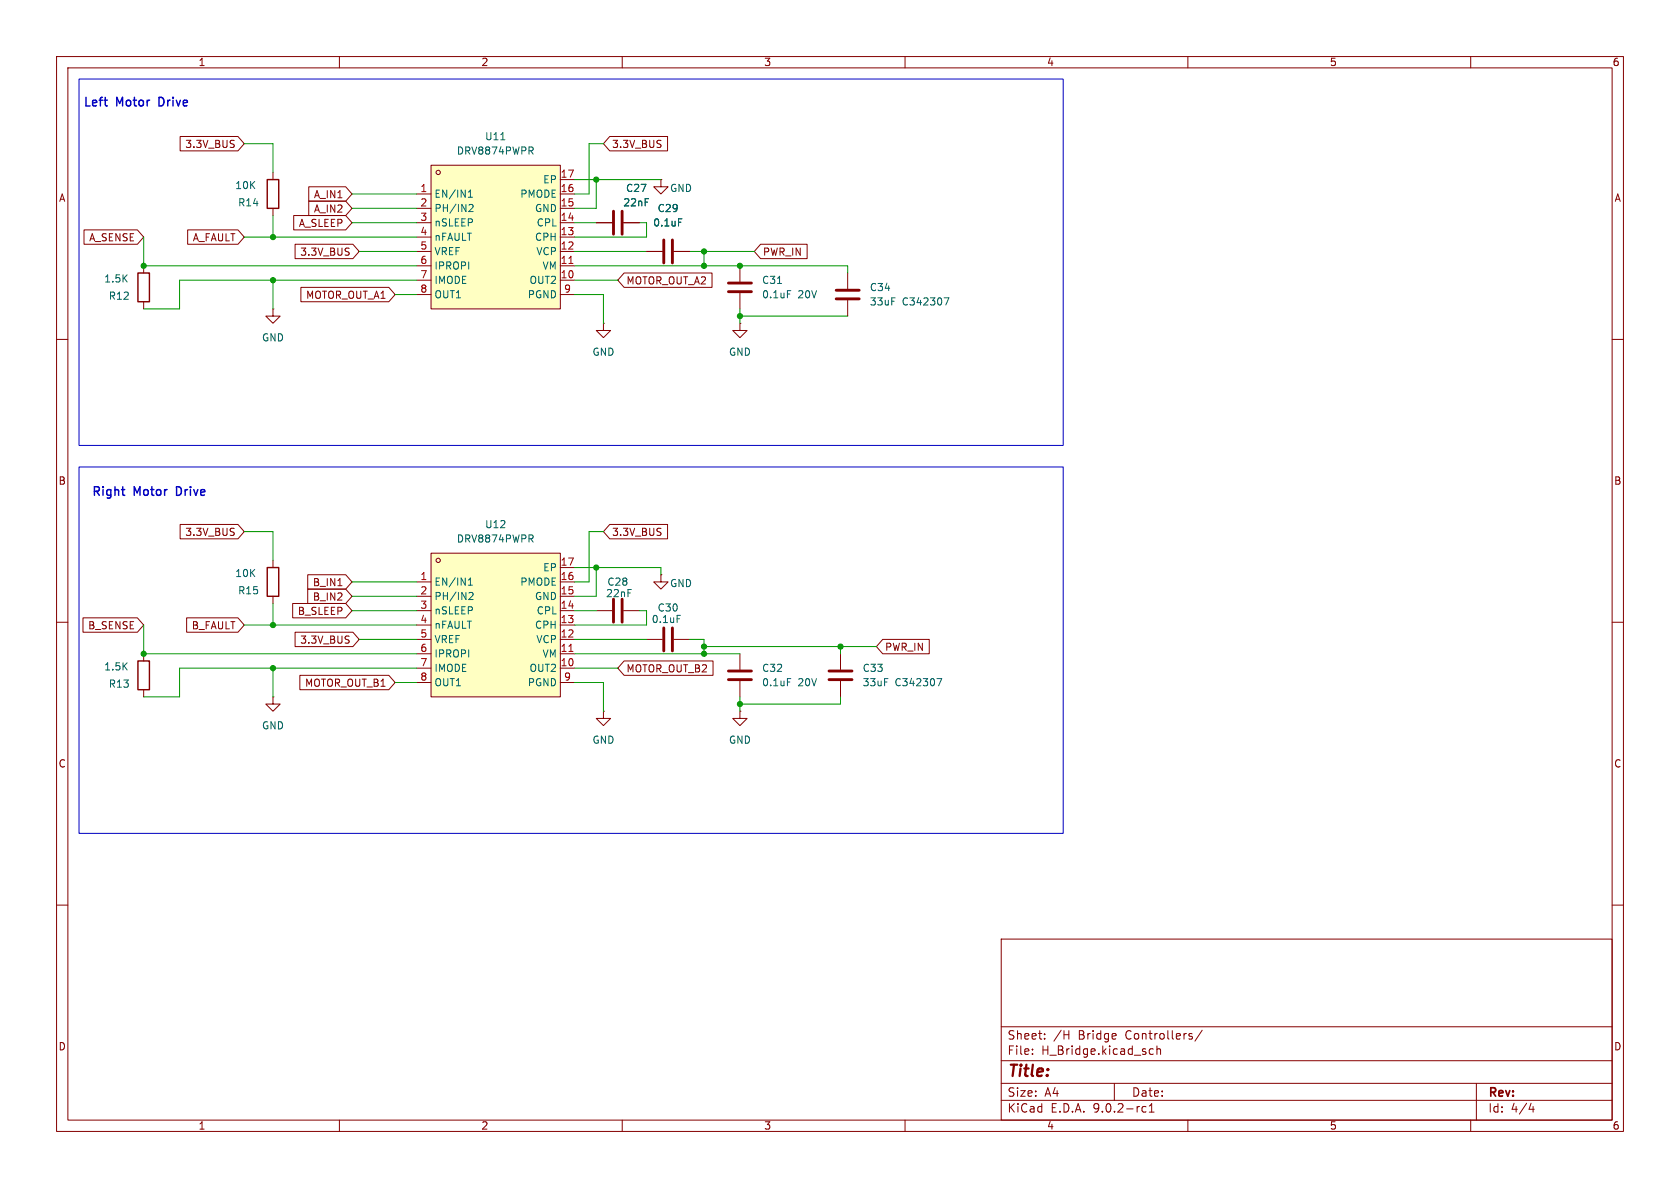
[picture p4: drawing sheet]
<svg xmlns="http://www.w3.org/2000/svg" width="297mm" height="210mm" viewBox="0 0 297 210" stroke-linecap="round" stroke-linejoin="round" font-family="sans-serif">
<g fill="none" stroke="#840000" stroke-width=".18">
<path d="M10 10h277v190h-277zM12 12h273v186h-273zM60 10v2M110 10v2M160 10v2M210 10v2M260 10v2M130.8 57.2v1.2h1.3l-1.3 1.3-1.3-1.3h1.3M130.8 57.2h.1M130.8 47v2.8M130.8 51.8v2.8M149.9 48.3v2.8"/>
<path d="M149.9 53.1v2.8M10 60h2M285 60h2M10 110h2M285 110h2M10 160h2M177 166h108v32h-108zM285 160h2M60 198v2M110 198v2M160 198v2M177 194.5h108"/>
<path d="M177 191.5h108M177 187.5h108M177 181.5h108M182.5 186.3v.1M182.5 185.5v.1M184.7 183.6v.1M184.7 182.8v.1M188.1 182.9h.9M189 182.2v1.5M197 191.5v3M202.6 195.7l-.4-.1-.3 .3v.4l.1 .2h.6M203.2 196.6h.8"/>
<path d="M203.2 195.5l.4-.4v1.5M203.2 186.3l.3 .1 .4-.1M203.9 185.5l-.4-.1-.3 .1M204.5 185.5l.2-.1 .4 .1 .1 .9M204.5 184.9v1.5M210 198v2M210.4 183.2l.3 .1 .1 .2-.2 .2h-.3M210.4 182.7l.3 .1M212.5 182.1l-1.3 2M260 198v2M261 191.5v6.5M270.7 195l-.4 1.1h.9"/>
<path d="M271 195.6v1"/>
</g>
<path d="M128.8 51.6h4M128.8 50h4M147.8 51.3h4.1M147.8 52.8h4.1" fill="none" stroke="#840000" stroke-width=".51"/>
<path d="M137.5 50.1h.7M139.2 51.4h.6M166.9 52.6h.9l-.6 1.3" fill="none" stroke="#006464" stroke-width=".18"/>
<path d="M76.2 29.2h22.9v25.4h-22.9z" fill="#ffffc2"/>
<g fill="none" stroke="#840000" stroke-width=".18">
<path d="M48.3 30.5v1.3M48.3 36.8v1.3M73.7 34.3h2.5M73.7 36.8h2.5M73.7 39.4h2.5M76.2 29.2h22.9v25.4h-22.9zM99.1 34.3h2.5M99.1 36.8h2.5M99.1 39.4h2.5M99.1 31.8h2.5M105.4 39.4h2.8M110.2 39.4h2.8"/>
<path d="M116.8 31.8v1.2h1.3l-1.3 1.3-1.2-1.3h1.2M116.8 31.8h.1M25.4 47v1.3M25.4 53.3v1.3M48.3 54.6v1.3h1.2l-1.2 1.3-1.3-1.3h1.3M48.3 54.6h.1M73.7 41.9h2.5M73.7 44.5h2.5M73.7 47h2.5M73.7 49.5h2.5M73.7 52.1h2.5M99.1 41.9h2.5"/>
<path d="M99.1 44.5h2.5M99.1 47h2.5M99.1 49.5h2.5M99.1 52.1h2.5M114.3 44.5h2.8M119.1 44.5h2.8M48.3 99.1v1.2M25.4 115.6v1.2M48.3 105.4v1.3M105.4 108h2.8M110.2 108h2.8M114.3 113h2.8"/>
<path d="M116.8 101.6v1.3h1.3l-1.3 1.2-1.2-1.2h1.2M116.8 101.6h.1M119.1 113h2.8M130.8 115.6v2.8M148.6 115.6v2.8M25.4 121.9v1.3M48.3 123.2v1.3h1.2l-1.2 1.2-1.3-1.2h1.3M48.3 123.2h.1M106.7 125.7v1.3h1.2l-1.2 1.3-1.3-1.3h1.3M106.7 125.7h.1M130.8 125.7v1.3h1.3l-1.3 1.3-1.3-1.3h1.3M130.8 125.7h.1"/>
<path d="M130.8 120.4v2.8M148.6 120.4v2.8"/>
<circle cx="77.5" cy="30.5" r=".38"/>
</g>
<path d="M82.8 34.9h.7M82.8 34l.4-.4v1.3M82.9 36.3l.5-.2 .2 .4-.7 .9h.7M88.5 24.7h.8M93.8 26.6l.5 .6M94.1 26l.2 .2-.2 .4M120 38.7h.6M119.7 108.8h.6M139.2 120h.6M165.6 120h.9l-.6 1.2" fill="none" stroke="#006464" stroke-width=".18"/>
<path d="M100.6 46.6h.7" fill="none" stroke="#a90000" stroke-width=".18"/>
<path d="M47.2 31.8h2.1v5h-2.1zM24.4 48.3h2v5h-2zM24.4 116.8h2v5.1h-2zM47.2 100.3h2.1v5.1h-2.1z" fill="none" stroke="#840000" stroke-width=".25"/>
<path d="M108.5 37.3v4.1M110 37.3v4.1M117.3 42.4v4.1M118.9 42.4v4.1M108.5 105.9v4.1M110 105.9v4.1M117.3 111v4.1M118.9 111v4.1M128.8 118.6h4M146.6 118.6h4M128.8 120.1h4M146.6 120.1h4" fill="none" stroke="#840000" stroke-width=".51"/>
<path d="M76.2 97.8h22.9v25.4h-22.9z" fill="#ffffc2"/>
<g fill="none" stroke="#840000" stroke-width=".18">
<path d="M31.8 24.1h10.3l1.1 1.3-1.1 1.3h-10.3zM51.9 38.1h9.2l1.1 1.3-1.1 1.2h-9.2zM54.6 35.6h6.5l1.1 1.2-1.1 1.3h-6.5zM54.6 33h6.5l1.1 1.3-1.1 1.3h-6.5zM105.4 39.4h2.8M107.8 24.1h10.2v2.6h-10.2l-1.1-1.3zM110.2 39.4h2.8M14.9 40.6h9.4l1.1 1.3-1.1 1.3h-9.4zM33.2 40.6h8.9l1.1 1.3-1.1 1.3h-8.9zM52.2 43.2h10.2l1.1 1.3-1.1 1.2h-10.2zM53.2 50.8h15.5l1.1 1.3-1.1 1.2h-15.5zM106.7 57.2v1.2h1.2l-1.2 1.3-1.3-1.3h1.3"/>
<path d="M106.7 57.2h.1M110.3 48.3h15.6v2.5h-15.6l-1.1-1.3zM114.3 44.5h2.8M119.1 44.5h2.8M134.5 43.2h8.2v2.5h-8.2l-1.2-1.2zM31.8 92.7h10.3l1.1 1.3-1.1 1.3h-10.3zM76.2 97.8h22.9v25.4h-22.9zM107.8 92.7h10.2v2.6h-10.2l-1.1-1.3zM14.7 109.2h9.6l1.1 1.3-1.1 1.3h-9.6zM33 109.2h9.1l1.1 1.3-1.1 1.3h-9.1zM51.7 106.7h9.4l1.1 1.3-1.1 1.2h-9.4zM52.2 111.8h10.2l1.1 1.2-1.1 1.3h-10.2z"/>
<path d="M53 119.4h15.7l1.1 1.3-1.1 1.2h-15.7zM54.4 104.1h6.7l1.1 1.3-1.1 1.3h-6.7zM54.4 101.6h6.7l1.1 1.3-1.1 1.2h-6.7zM59.7 103.5h.8M73.7 102.9h2.5M73.7 105.4h2.5M73.7 108h2.5M73.7 110.5h2.5M73.7 113h2.5M73.7 115.6h2.5M73.7 118.1h2.5M99.1 102.9h2.5"/>
<path d="M99.1 105.4h2.5M99.1 108h2.5M99.1 110.5h2.5M99.1 113h2.5M99.1 115.6h2.5M99.1 118.1h2.5M99.1 100.3h2.5M110.3 116.8h15.8v2.6h-15.8l-1.1-1.3zM156.1 113h8.2v2.6h-8.2l-1.2-1.3zM73.7 120.7h2.5M99.1 120.7h2.5"/>
<circle cx="77.5" cy="99.1" r=".38"/>
</g>
<path d="M120 38.7h.6M93.8 95.2l.5 .6M94.1 94.6l.2 .2-.2 .4M82.8 103.4h.7M82.8 102.5l.4-.3v1.2M82.9 104.8l.5-.1 .2 .4-.7 .9h.7" fill="none" stroke="#006464" stroke-width=".18"/>
<path d="M100.6 115.2h.7" fill="none" stroke="#a90000" stroke-width=".18"/>
<g fill="none" stroke="#009600" stroke-width=".18">
<path d="M43.2 25.4h5.1v5.1M48.3 38.1v3.8M62.2 34.3h11.5M62.2 39.4h11.5M62.2 36.8h11.5M101.6 31.8h15.2M101.6 39.4h3.8M105.4 31.8v5h-3.8M106.7 25.4h-2.6v8.9h-2.5M113 39.4h1.3v2.5h-12.7M25.4 41.9v5.1h48.3M43.2 41.9h30.5"/>
<path d="M48.3 49.5v5.1M63.5 44.5h10.2M69.8 52.1h3.9M73.7 49.5h-42v5.1h-6.3M101.6 52.1h5.1v5.1M101.6 47h48.3v1.3M101.6 44.5h12.7M101.6 49.5h7.6M121.9 44.5h11.4M124.5 44.5v2.5M130.8 55.9h19.1M130.8 54.6v2.6"/>
<path d="M43.2 94h5.1v5.1M106.7 94h-2.6v8.9h-2.5M25.4 110.5v5.1h48.3M43.2 110.5h30.5M48.3 106.7v3.8M48.3 118.1v5.1M62.2 108h11.5M62.2 105.4h11.5M62.2 102.9h11.5M63.5 113h10.2M73.7 118.1h-42v5.1h-6.3M101.6 118.1h7.6"/>
<path d="M101.6 115.6h29.2M101.6 113h12.7M101.6 108h3.8M101.6 100.3h15.2v1.3M105.4 100.3v5.1h-3.8M113 108h1.3v2.5h-12.7M121.9 113h2.6v2.6M124.5 114.3h30.4M148.6 114.3v1.3M69.8 120.7h3.9M101.6 120.7h5.1v5M130.8 123.2v2.5"/>
<path d="M148.6 123.2v1.3h-17.8"/>
</g>
<path d="M14 14h174v64.7h-174zM14 82.6h174v64.7h-174z" fill="none" stroke="#0000c2" stroke-width=".18"/>
<g fill="#009600" stroke="#009600" stroke-width=".18">
<circle cx="105.4" cy="31.8" r=".46"/>
<circle cx="48.3" cy="41.9" r=".46"/>
<circle cx="25.4" cy="47" r=".46"/>
<circle cx="48.3" cy="49.5" r=".46"/>
<circle cx="48.3" cy="110.5" r=".46"/>
<circle cx="48.3" cy="118.1" r=".46"/>
<circle cx="25.4" cy="115.6" r=".46"/>
<circle cx="124.5" cy="115.6" r=".46"/>
<circle cx="148.6" cy="114.3" r=".46"/>
<circle cx="124.5" cy="114.3" r=".46"/>
<circle cx="130.8" cy="124.5" r=".46"/>
<circle cx="124.5" cy="44.5" r=".46"/>
<circle cx="105.4" cy="100.3" r=".46"/>
<circle cx="130.8" cy="55.9" r=".46"/>
<circle cx="130.8" cy="47" r=".46"/>
<circle cx="124.5" cy="47" r=".46"/>
</g>
<text font-size="2.8" fill="#840000" x="178" y="190.9">Title:</text>
<g font-size="2.1" fill="#0000c2">
<text x="14.6" y="19.2">Left</text>
<text x="20.5" y="19.2">Motor</text>
<text x="28.4" y="19.2">Drive</text>
<text x="16.1" y="88">Right</text>
<text x="23.6" y="88">Motor</text>
<text x="31.5" y="88">Drive</text>
</g>
<g font-size="2.1" fill="#840000">
<text x="178" y="184">Sheet:</text>
<text x="186.2" y="184">/H</text>
<text x="190.7" y="184">Bridge</text>
<text x="199.1" y="184">Controllers/</text>
<text x="178" y="186.7">File:</text>
<text x="184.1" y="186.7">H_Bridge.kicad_sch</text>
<text x="178" y="196.9">KiCad</text>
<text x="178" y="194.1">Size:</text>
<text x="184.7" y="194.1">A4</text>
<text x="185.7" y="196.9">E.D.A.</text>
<text x="193.3" y="196.9">9.0.2-rc1</text>
<text x="200" y="194.1">Date:</text>
<text x="263" y="194.3">Rev:</text>
<text x="263" y="196.9">Id:</text>
<text x="267.1" y="196.9">4/4</text>
</g>
<g font-size="1.8" fill="#840000">
<text x="35" y="11.9">1</text>
<text x="85" y="11.9">2</text>
<text x="135" y="11.9">3</text>
<text x="185" y="11.9">4</text>
<text x="235" y="11.9">5</text>
<text x="285" y="11.9">6</text>
<text x="32.7" y="26.4">3.3V_BUS</text>
<text x="108.1" y="26.4">3.3V_BUS</text>
<text x="10.3" y="35.9">A</text>
<text x="55.4" y="35.2">A_IN1</text>
<text x="285.3" y="35.9">A</text>
<text x="52.7" y="40.3">A_SLEEP</text>
<text x="55.4" y="37.8">A_IN2</text>
<text x="15.7" y="42.9">A_SENSE</text>
<text x="34" y="42.9">A_FAULT</text>
<text x="53" y="45.4">3.3V_BUS</text>
<text x="134.8" y="45.4">PWR_IN</text>
<text x="54" y="53">MOTOR_OUT_A1</text>
<text x="110.6" y="50.5">MOTOR_OUT_A2</text>
<text x="10.3" y="85.9">B</text>
<text x="285.3" y="85.9">B</text>
<text x="32.7" y="94.9">3.3V_BUS</text>
<text x="108.1" y="94.9">3.3V_BUS</text>
<text x="55.2" y="106.4">B_IN2</text>
<text x="55.2" y="103.8">B_IN1</text>
<text x="15.5" y="111.4">B_SENSE</text>
<text x="33.8" y="111.4">B_FAULT</text>
<text x="52.6" y="108.9">B_SLEEP</text>
<text x="53" y="114">3.3V_BUS</text>
<text x="110.6" y="119.1">MOTOR_OUT_B2</text>
<text x="156.4" y="115.3">PWR_IN</text>
<text x="53.8" y="121.6">MOTOR_OUT_B1</text>
<text x="10.3" y="135.9">C</text>
<text x="285.3" y="135.9">C</text>
<text x="10.3" y="185.9">D</text>
<text x="285.3" y="185.9">D</text>
<text x="35" y="199.9">1</text>
<text x="85" y="199.9">2</text>
<text x="135" y="199.9">3</text>
<text x="185" y="199.9">4</text>
<text x="235" y="199.9">5</text>
<text x="285" y="199.9">6</text>
</g>
<g font-size="1.8" fill="#006464">
<text x="80.7" y="27.5">DRV8874PWPR</text>
<text x="85.7" y="25">U11</text>
<text x="41.5" y="33.6">10K</text>
<text x="76.7" y="35.2">EN/IN1</text>
<text x="91.9" y="35.2">PMODE</text>
<text x="95.9" y="32.6">EP</text>
<text x="110.6" y="34.1">C27</text>
<text x="118.4" y="34.1">GND</text>
<text x="42" y="36.7">R14</text>
<text x="76.7" y="37.7">PH/IN2</text>
<text x="76.7" y="40.2">nSLEEP</text>
<text x="94.5" y="37.7">GND</text>
<text x="94.8" y="40.2">CPL</text>
<text x="110.1" y="36.7">22nF</text>
<text x="115.4" y="40.2">0.1uF</text>
<text x="116.2" y="37.7">C29</text>
<text x="76.7" y="42.8">nFAULT</text>
<text x="76.7" y="45.3">VREF</text>
<text x="76.7" y="47.9">IPROPI</text>
<text x="94.5" y="42.8">CPH</text>
<text x="94.7" y="45.3">VCP</text>
<text x="95.8" y="47.9">VM</text>
<text x="18.3" y="50.1">1.5K</text>
<text x="19.1" y="53.2">R12</text>
<text x="76.7" y="50.4">IMODE</text>
<text x="76.7" y="52.9">OUT1</text>
<text x="93.2" y="52.9">PGND</text>
<text x="93.5" y="50.4">OUT2</text>
<text x="134.6" y="50.4">C31</text>
<text x="134.6" y="52.9">0.1uF</text>
<text x="141.1" y="52.9">20V</text>
<text x="153.7" y="51.7">C34</text>
<text x="153.7" y="54.2">33uF</text>
<text x="159.5" y="54.2">C342307</text>
<text x="46.2" y="60.6">GND</text>
<text x="104.6" y="63.1">GND</text>
<text x="128.8" y="63.1">GND</text>
<text x="85.7" y="93.6">U12</text>
<text x="80.7" y="96.1">DRV8874PWPR</text>
<text x="95.9" y="101.2">EP</text>
<text x="41.5" y="102.2">10K</text>
<text x="42" y="105.3">R15</text>
<text x="76.7" y="103.7">EN/IN1</text>
<text x="76.7" y="106.3">PH/IN2</text>
<text x="91.9" y="103.7">PMODE</text>
<text x="94.5" y="106.3">GND</text>
<text x="107" y="105.8">22nF</text>
<text x="107.3" y="103.7">C28</text>
<text x="118.4" y="104">GND</text>
<text x="76.7" y="108.8">nSLEEP</text>
<text x="76.7" y="111.4">nFAULT</text>
<text x="76.7" y="113.9">VREF</text>
<text x="94.5" y="111.4">CPH</text>
<text x="94.7" y="113.9">VCP</text>
<text x="94.8" y="108.8">CPL</text>
<text x="115.1" y="110.3">0.1uF</text>
<text x="116.2" y="108.3">C30</text>
<text x="18.3" y="118.7">1.5K</text>
<text x="76.7" y="116.4">IPROPI</text>
<text x="76.7" y="119">IMODE</text>
<text x="93.5" y="119">OUT2</text>
<text x="95.8" y="116.4">VM</text>
<text x="134.6" y="119">C32</text>
<text x="152.4" y="119">C33</text>
<text x="19.1" y="121.8">R13</text>
<text x="76.7" y="121.5">OUT1</text>
<text x="93.2" y="121.5">PGND</text>
<text x="134.6" y="121.5">0.1uF</text>
<text x="141.1" y="121.5">20V</text>
<text x="152.4" y="121.5">33uF</text>
<text x="158.2" y="121.5">C342307</text>
<text x="46.2" y="129.1">GND</text>
<text x="104.6" y="131.7">GND</text>
<text x="128.8" y="131.7">GND</text>
</g>
<g font-size="1.8" fill="#a90000">
<text x="74.2" y="34">1</text>
<text x="99" y="31.5">17</text>
<text x="99" y="34">16</text>
<text x="74.2" y="36.6">2</text>
<text x="74.2" y="39.1">3</text>
<text x="74.2" y="41.7">4</text>
<text x="99" y="36.6">15</text>
<text x="99" y="39.1">14</text>
<text x="99" y="41.7">13</text>
<text x="74.2" y="44.2">5</text>
<text x="74.2" y="46.7">6</text>
<text x="99" y="44.2">12</text>
<text x="99" y="46.7">11</text>
<text x="74.2" y="49.3">7</text>
<text x="74.2" y="51.8">8</text>
<text x="99" y="49.3">10</text>
<text x="99.6" y="51.8">9</text>
<text x="99" y="100.1">17</text>
<text x="74.2" y="102.6">1</text>
<text x="74.2" y="105.2">2</text>
<text x="74.2" y="107.7">3</text>
<text x="99" y="102.6">16</text>
<text x="99" y="105.2">15</text>
<text x="99" y="107.7">14</text>
<text x="74.2" y="110.2">4</text>
<text x="74.2" y="112.8">5</text>
<text x="99" y="110.2">13</text>
<text x="99" y="112.8">12</text>
<text x="74.2" y="115.3">6</text>
<text x="74.2" y="117.9">7</text>
<text x="99" y="115.3">11</text>
<text x="99" y="117.9">10</text>
<text x="74.2" y="120.4">8</text>
<text x="99.6" y="120.4">9</text>
</g>
</svg>
